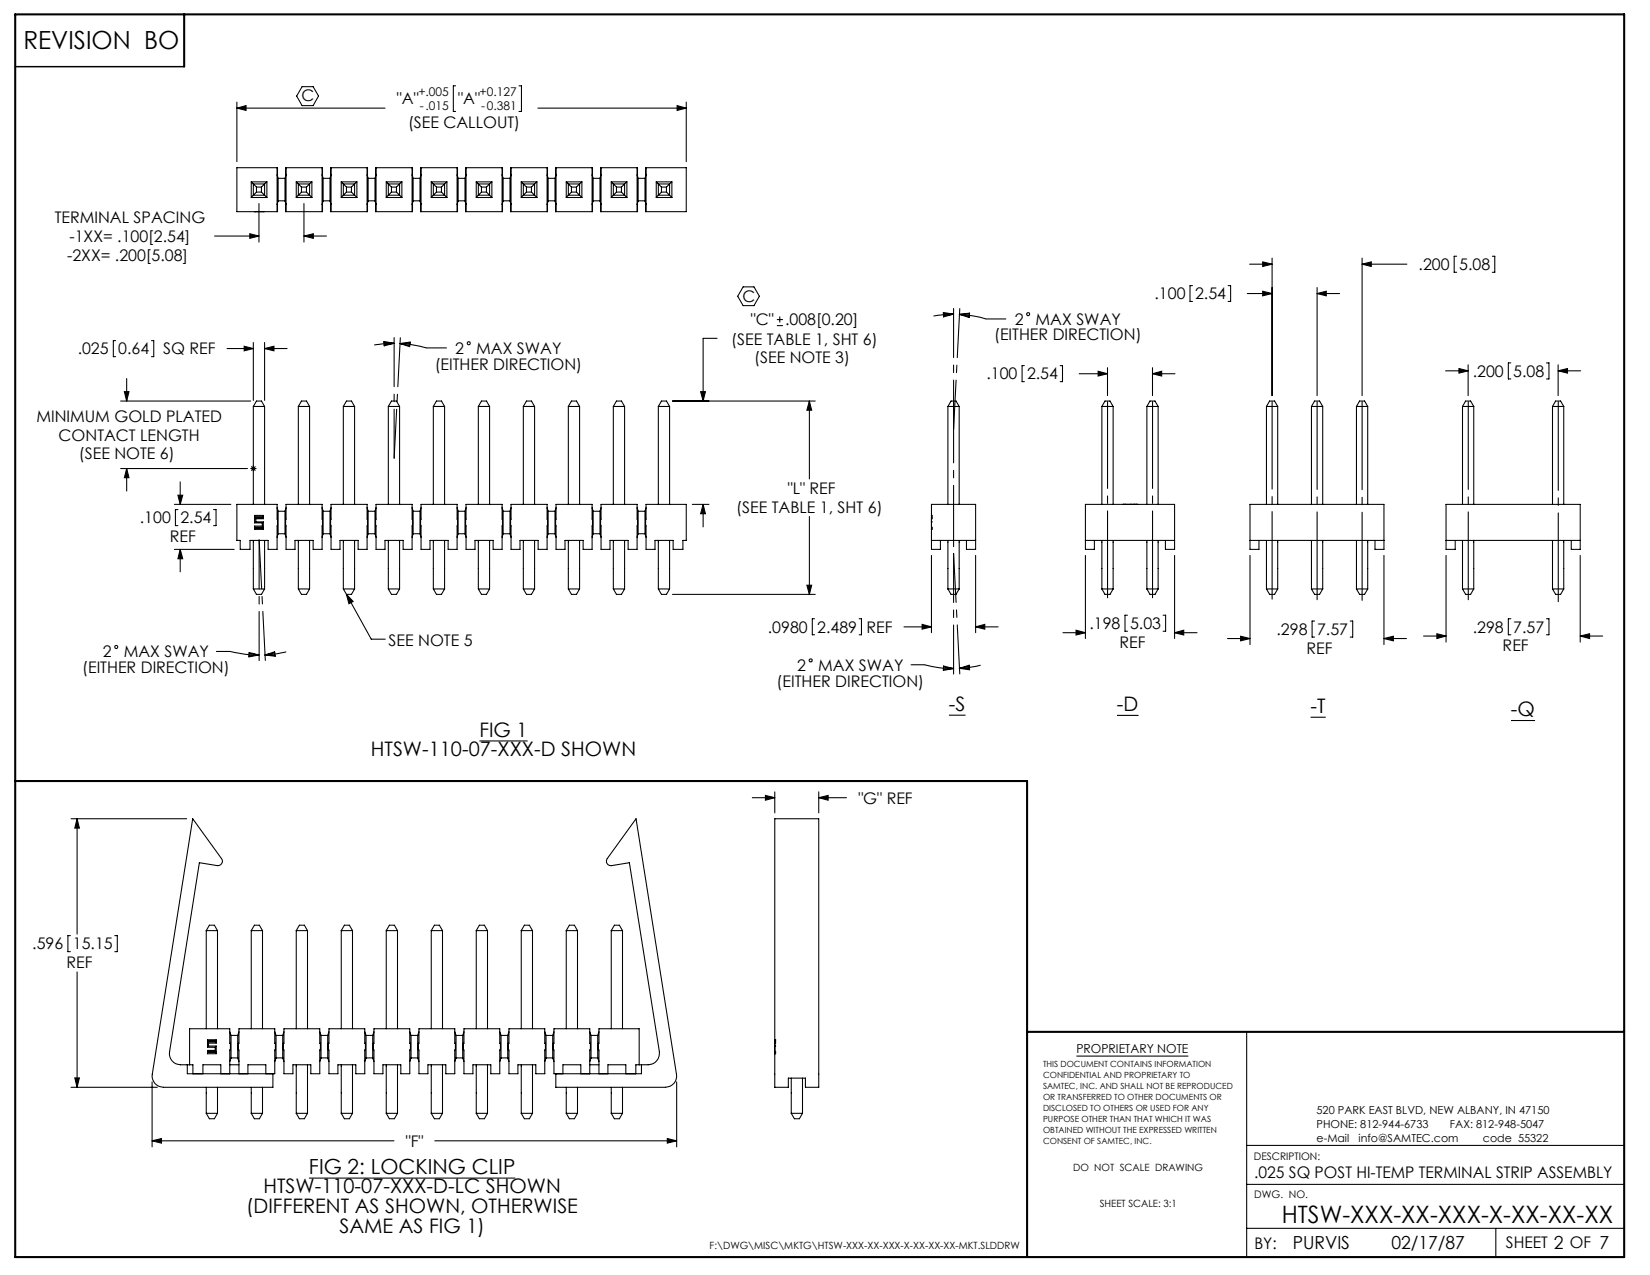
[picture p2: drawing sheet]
<svg xmlns="http://www.w3.org/2000/svg" width="279mm" height="216mm" viewBox="0 0 279 216" stroke-linecap="round" stroke-linejoin="round" font-family="sans-serif">
<g fill="none" stroke="#000" stroke-width=".18">
<path d="M40.1 17.3v10.1M40.1 18.3h25.1M40.1 18.3l1.6-.4v.8zM51.2 14.7h1.8l.9 1.6-.9 1.6h-1.8l-1-1.6zM77.2 14.5h-.4v4.4h.4M87.9 14.5h.4v4.4h-.4M91.1 18.3h25.1M114.7 17.9l1.5 .4-1.5 .4zM116.2 17.3v10.1M36.3 40h7.6M42.3 39.6l1.6 .4-1.6 .4zM42.5 33.4h2.7"/>
<path d="M42.5 30.8h2.7M42.5 30.8v2.6M42.5 30.8l.4 .4M42.9 31.2v1.9M42.9 31.2l.5 .5M42.9 33.1l-.4 .3M42.9 31.2h1.9M43.1 35.8h.1M43.4 31.7h.9M43.4 32.5h.9M43.4 31.7v.8M43.4 32.5l-.5 .6"/>
<path d="M43.9 34.5v6.5M44.3 32.5l.9 .9M44.3 31.7v.8M44.6 35.8h.1M44.8 31.2v1.9h-1.9M44.8 31.2l-.5 .5M45.2 30.8v2.6M45.2 30.8l-.4 .4M46.9 28.4v7.4M46.9 29.6l.2 .6M47 29.8v-1.4h-6.9v7.4h6.9v-1.4M47.1 30.2v3.8"/>
<path d="M47.1 34l-.2 .6M47.1 30.2h1.2M47.1 34h1.2M48.3 30.2v3.8M48.3 34l.1 .6M48.4 29.8v-1.4h6.2v1.4M48.4 34.4v1.4h6.2v-1.4M48.4 28.4v7.4M48.4 29.6l-.1 .6M50.2 33.4h2.6M50.2 30.8h2.6M50.2 30.8v2.6"/>
<path d="M50.2 30.8l.8 .9M50.5 33.1l-.3 .3M50.5 33.1h1.9M51 31.7h.9M51 32.5h.9M51 32.5l-.5 .6M51 31.7v.8M51.5 40l1.6-.4v.8zM51.5 34.5v6.5M51.5 40h3.8M51.9 32.5l.5 .6M51.9 31.7v.8"/>
<path d="M52.4 31.2h-1.9v1.9M52.4 31.2v1.9M52.4 33.1l.4 .3M52.4 31.2l-.5 .5M52.8 30.8v2.6M52.8 30.8l-.4 .4M54.5 28.4v7.4M54.5 29.6l.2 .6M54.7 30.2v3.8M54.7 34l-.2 .6M54.7 30.2h1.2M54.7 34h1.2"/>
<path d="M55.9 30.2v3.8M55.9 34l.2 .6M56 29.8v-1.4h6.2v1.4M56 34.4v1.4h6.2v-1.4M56.1 28.4v7.4M56.1 29.6l-.2 .6M57.8 33.4h2.6M57.8 30.8h2.6M57.8 30.8v2.6M57.8 30.8l.9 .9M58.1 33.1l-.3 .3M58.7 31.7h.8"/>
<path d="M58.7 32.5h.8M58.7 31.7v.8M58.7 32.5l-.6 .6M59.5 32.5l.9 .9M59.5 31.7v.8M60 31.2h-1.9v1.9M60 31.2v1.9h-1.9M60 31.2l-.5 .5M60.4 30.8v2.6M60.4 30.8l-.4 .4M62.2 28.4v7.4M62.2 29.6l.1 .6"/>
<path d="M62.3 30.2v3.8M62.3 34l-.1 .6M62.3 30.2h1.2M62.3 34h1.2M63.5 30.2v3.8M63.5 34l.2 .6M63.6 29.8v-1.4h6.2v1.4M63.6 34.4v1.4h6.2v-1.4M63.7 28.4v7.4M63.7 29.6l-.2 .6M65.4 33.4h2.7M65.4 30.8h2.7"/>
<path d="M65.4 30.8v2.6M65.4 30.8l.9 .9M65.8 33.1l-.4 .3M66.3 31.7h.8M66.3 32.5h.8M66.3 31.7v.8M66.3 32.5l-.5 .6M67.1 32.5l1 .9M67.1 31.7v.8M67.7 31.2h-1.9v1.9M67.7 31.2v1.9h-1.9M67.7 31.2l-.6 .5"/>
<path d="M68.1 30.8v2.6M68.1 30.8l-.4 .4M69.8 28.4v7.4M69.8 29.6l.2 .6M70 30.2v3.8M70 34l-.2 .6M70 30.2h1.1M70 34h1.1M71.1 30.2v3.8M71.1 34l.2 .6M71.2 29.8v-1.4h6.3v1.4M71.2 34.4v1.4h6.3v-1.4"/>
<path d="M71.3 28.4v7.4M71.3 29.6l-.2 .6M73 33.4h2.7M73 30.8h2.7M73 30.8v2.6M73 30.8l.9 .9M73.4 33.1l-.4 .3M73.9 31.7h.9M73.9 32.5h.9M73.9 31.7v.8M73.9 32.5l-.5 .6M74.8 32.5l.9 .9"/>
<path d="M74.8 31.7v.8M75.3 31.2h-1.9v1.9M75.3 31.2v1.9h-1.9M75.3 31.2l-.5 .5M75.7 30.8v2.6M75.7 30.8l-.4 .4M77.4 28.4v7.4M77.4 29.6l.2 .6M77.6 30.2v3.8M77.6 34l-.2 .6M77.6 30.2h1.1M77.6 34h1.1"/>
<path d="M78.7 30.2v3.8M78.7 34l.2 .6M78.8 29.8v-1.4h6.3v1.4M78.8 34.4v1.4h6.3v-1.4M78.9 28.4v7.4M78.9 29.6l-.2 .6M80.6 33.4h2.7M80.6 30.8h2.7M80.6 30.8v2.6M80.6 30.8l.9 .9M81 33.1l-.4 .3M81.5 31.7h.9"/>
<path d="M81.5 32.5h.9M81.5 31.7v.8M81.5 32.5l-.5 .6M82.4 32.5l.9 .9M82.4 31.7v.8M82.9 31.2h-1.9v1.9M82.9 31.2v1.9h-1.9M82.9 31.2l-.5 .5M83.3 30.8v2.6M83.3 30.8l-.4 .4M85 28.4v7.4M85 29.6l.2 .6"/>
<path d="M85.2 30.2v3.8M85.2 34l-.2 .6M85.2 30.2h1.2M85.2 34h1.2M86.4 30.2v3.8M86.4 34l.1 .6M86.5 29.8v-1.4h6.2v1.4M86.5 34.4v1.4h6.2v-1.4M86.5 28.4v7.4M86.5 29.6l-.1 .6M88.3 33.4h2.6M88.3 30.8h2.6"/>
<path d="M88.3 30.8v2.6M88.3 30.8l.8 .9M88.6 33.1l-.3 .3M89.1 31.7h.9M89.1 32.5h.9M89.1 32.5l-.5 .6M89.1 31.7v.8M90 32.5l.9 .9M90 31.7v.8M90.5 31.2h-1.9v1.9M90.5 31.2v1.9h-1.9M90.5 31.2l-.5 .5"/>
<path d="M90.9 30.8v2.6M90.9 30.8l-.4 .4M92.6 28.4v7.4M92.6 29.6l.2 .6M92.8 30.2v3.8M92.8 34l-.2 .6M92.8 30.2h1.2M92.8 34h1.2M94 30.2v3.8M94 34l.2 .6M94.1 29.8v-1.4h6.2v1.4M94.1 34.4v1.4h6.2v-1.4"/>
<path d="M94.2 28.4v7.4M94.2 29.6l-.2 .6M95.9 33.4h2.6M95.9 30.8h2.6M95.9 30.8v2.6M95.9 30.8l.9 .9M96.2 33.1l-.3 .3M96.8 31.7v.8M96.8 32.5l-.6 .6M96.8 31.7h.8M96.8 32.5h.8M97.6 32.5l.9 .9"/>
<path d="M97.6 31.7v.8M98.1 31.2h-1.9v1.9M98.1 31.2v1.9h-1.9M98.1 31.2l-.5 .5M98.5 30.8v2.6M98.5 30.8l-.4 .4M100.3 28.4v7.4M100.3 29.6l.1 .6M100.4 30.2v3.8M100.4 34l-.1 .6M100.4 30.2h1.2M100.4 34h1.2"/>
<path d="M101.6 30.2v3.8M101.6 34l.2 .6M101.7 29.8v-1.4h6.2v1.4M101.7 34.4v1.4h6.2v-1.4M101.8 28.4v7.4M101.8 29.6l-.2 .6M103.5 33.4h2.7M103.5 30.8h2.7M103.5 30.8v2.6M103.5 30.8l.9 .9M103.9 33.1l-.4 .3M104.4 31.7h.8"/>
<path d="M104.4 32.5h.8M104.4 31.7v.8M104.4 32.5l-.5 .6M105.2 32.5l1 .9M105.2 31.7v.8M105.8 31.2h-1.9v1.9M105.8 31.2v1.9h-1.9M105.8 31.2l-.6 .5M106.2 30.8v2.6M106.2 30.8l-.4 .4M107.9 28.4v7.4M107.9 29.6l.2 .6"/>
<path d="M108.1 30.2v3.8M108.1 34l-.2 .6M108.1 30.2h1.1M108.1 34h1.1M109.2 30.2v3.8M109.2 34l.2 .6M109.3 29.8v-1.4h6.9v7.4h-6.9v-1.4M109.4 28.4v7.4M109.4 29.6l-.2 .6M111.1 33.4h2.7M111.1 30.8h2.7M111.1 30.8v2.6"/>
<path d="M111.1 30.8l.9 .9M111.5 33.1l-.4 .3M112 31.7h.9M112 32.5h.9M112 32.5l-.5 .6M112 31.7v.8M112.9 32.5l.9 .9M112.9 31.7v.8M113.4 31.2h-1.9v1.9M113.4 31.2v1.9h-1.9M113.4 31.2l-.5 .5M113.8 30.8v2.6"/>
<path d="M113.8 30.8l-.4 .4M19.6 57.7h-.4v2.7h.4M25.6 57.7h.4v2.7h-.4M38.5 59h4.4M41.3 58.6l1.6 .4-1.6 .4zM42.9 58v9.8M44.8 58v9.8M44.8 59h3.8M44.8 59l1.6-.4v.8zM65 57.8l1.7 .3-1.6 .5zM65 58l1.7 .1M66.7 58.1l-3.3 .3"/>
<path d="M66.7 58.1l-1.6 .3M67.7 58.2l1.7 .1 2.8 .6h3.4M67.7 58.2l1.7 .3M67.7 58.2l1.8-.3-.1 .8zM69.4 58.1l-1.7 .1M121.4 57.3h-2.3v10.6M125.8 48.6h1.9l.9 1.6-.9 1.6h-1.9l-.9-1.6zM131.6 55.1h1M131.6 54.1h1M132 53.6v1M159.7 52.9l1.8 .3-1.7 .5zM159.8 53.1l1.7 .1"/>
<path d="M161.5 53.2l-1.7 .1-1.7 .2M161.5 53.2l-1.7 .2M162.5 53.2a18.3 18.3 0 0 1 4.4 .8h3.4M162.5 53.2l1.6 .4M162.5 53.2l1.7-.2-.1 .8zM164.1 53.2h-1.6M201.9 48.4h-.4v2.6h.4M208 48.4h.4v2.6h-.4M211.2 49.7h4.2M211.6 44.7h3.8M213.8 49.3l1.6 .4-1.6 .4zM213.8 44.3l1.6 .4-1.6 .4z"/>
<path d="M215.4 43.7v23.3M223 48.7v18.3M223 49.7h3.8M223 49.7l1.6-.4v.8zM230.6 43.7v23.3M230.6 44.7h7.6M230.6 44.7l1.6-.4v.8zM246.7 43.4h-.5v2.7h.5M252.7 43.4h.4v2.7h-.4M20.4 79.3h21.5M20.4 67.9h22M21.1 66.3h.7l-.4 1.6z"/>
<path d="M21.4 79.3l.4 1.6h-.7zM21.4 64.1v3.8M21.4 79.3v3.8M42.4 79.3h1M42.5 79l.8 .7M42.9 68.8v16.6M42.9 68.8l.5-.9h.9l.5 .9M42.9 68.8h1.9M43.3 79l-.8 .7M44.8 68.8v16.6M50.5 68.8l.5-.9h.9l.5 .9M50.5 68.8h1.9"/>
<path d="M50.5 68.8v16.6M52.4 68.8v16.6M58.1 68.8l.6-.9h.8l.5 .9M58.1 68.8h1.9M58.1 68.8v16.6M60 68.8v16.6M65.8 68.8l.5-.9h.8l.6 .9M65.8 68.8h1.9M65.8 68.8v16.6M67.7 68.8v16.6M73.4 68.8l.5-.9h.9l.5 .9M73.4 68.8h1.9"/>
<path d="M73.4 68.8v16.6M75.3 68.8v16.6M81 68.8l.5-.9h.9l.5 .9M81 68.8h1.9M81 68.8v16.6M82.9 68.8v16.6M88.6 68.8l.5-.9h.9l.5 .9M88.6 68.8h1.9M88.6 68.8v16.6M90.5 68.8v16.6M96.2 68.8l.6-.9h.8l.5 .9M96.2 68.8v16.6"/>
<path d="M96.2 68.8h1.9M98.1 68.8v16.6M103.9 68.8l.5-.9h.8l.6 .9M103.9 68.8h1.9M103.9 68.8v16.6M105.8 68.8v16.6M111.5 68.8l.5-.9h.9l.5 .9M111.5 68.8h1.9M111.5 68.8v16.6M113.4 68.8v16.6M113.9 67.9h24.1M118.6 66.3h.9l-.4 1.6z"/>
<path d="M137.1 67.9v13.2M137.1 67.9l.3 1.6h-.8zM160.5 68.8l.5-.9h.9l.5 .9M160.5 68.8h1.9M160.5 68.8v16.6M162.4 68.8v16.6M173.5 61.9h-.4v2.7h.4M179.5 61.9h.4v2.7h-.4M182.7 63.3h4.8M185.9 62.9l1.6 .4-1.6 .4zM186.6 68.8l.5-.9h.9l.5 .9M186.6 68.8h1.9"/>
<path d="M186.6 68.8v16.6M187.5 62.3v4.7M188.5 68.8v16.6M194.2 68.8l.5-.9h.9l.5 .9M194.2 68.8h1.9M194.2 68.8v16.6M195.2 62.3v4.7M195.2 63.3h3.8M195.2 63.3l1.5-.4v.8zM196.1 68.8v16.6M214.5 68.8l.5-.9h.8l.6 .9M214.5 68.8h1.9"/>
<path d="M214.5 68.8v16.6M216.4 68.8v16.6M222.1 68.8l.5-.9h.8l.6 .9M222.1 68.8h1.9M222.1 68.8v16.6M224 68.8v16.6M229.7 68.8l.5-.9h.9l.5 .9M229.7 68.8h1.9M229.7 68.8v16.6M231.6 68.8v16.6M244.8 62.8h3.8M247.1 62.4l1.5 .4-1.5 .4z"/>
<path d="M247.6 68.8l.6-.9h.8l.6 .9M247.6 68.8h2M247.6 68.8v16.6M248.6 61.8v5.2M249.6 68.8v16.6M255.8 61.5h-.4v2.7h.4M261.9 61.5h.4v2.7h-.4M262.9 68.8l.5-.9h.9l.5 .9M262.9 68.8h1.9M262.9 68.8v16.6M263.8 61.8v5.2M263.8 62.8h3.9"/>
<path d="M263.8 62.8l1.6-.4v.8zM264.8 68.8v16.6M29.5 93h10.2M29.5 85.4h9.6M30.1 86.3h-.4v2.7h.4M30.1 83.9h.8l-.4 1.5zM30.5 81.6v3.8M30.5 93v3.8M30.5 93l.4 1.6h-.8zM36.2 86.3h.4v2.7h-.4M40.1 85.4h6.8v7.6h-1.5v-1.5h-3.1v1.5h-1.6v-1.5h-.6zM42.9 91.5v8.2"/>
<path d="M42.9 99.7h1.9M42.9 99.7l.5 .9h.9l.5-.9M43.1 87.7h1.5v.1h-1.3v.6h1.3v.9h-1.5v-.2h1.3v-.6h-1.3zM43.1 87.3h1.5v.2h-1.5zM43.1 89.5h1.5v.1h-1.5zM44.8 91.5v8.2M46.9 86l.2 .6M47.1 86.6v3.8M47.1 90.4l-.2 .6M47.1 86.6h1.2M47.1 90.4h1.2M48.3 90.4l.1 .6"/>
<path d="M48.3 86.6v3.8M48.4 85.4h6.1v7.6h-1.5v-1.5h-3v1.5h-1.6zM48.4 86l-.1 .6M50.5 99.7h1.9M50.5 99.7l.5 .9h.9l.5-.9M50.5 91.5v8.2M52.4 91.5v8.2M54.5 86l.2 .6M54.7 86.6v3.8M54.7 90.4l-.2 .6M54.7 86.6h1.2M54.7 90.4h1.2"/>
<path d="M55.9 90.4l.2 .6M55.9 86.6v3.8M56.1 85.4h6.1v7.6h-1.6v-1.5h-3v1.5h-1.5zM56.1 86l-.2 .6M58.1 99.7h1.9M58.1 91.5v8.2M58.1 99.7l.6 .9M60 99.7l-.5 .9h-.8M60 91.5v8.2M62.2 86l.1 .6M62.3 86.6v3.8M62.3 90.4l-.1 .6"/>
<path d="M62.3 86.6h1.2M62.3 90.4h1.2M63.5 86.6v3.8M63.5 90.4l.2 .6M63.7 85.4h6.1v7.6h-1.5v-1.5h-3.1v1.5h-1.5zM63.7 86l-.2 .6M65.8 99.7h1.9M65.8 99.7l.5 .9h.8l.6-.9M65.8 91.5v8.2M67.7 91.5v8.2M69.8 86l.2 .6M70 86.6v3.8"/>
<path d="M70 90.4l-.2 .6M70 86.6h1.1M70 90.4h1.1M71.1 90.4l.2 .6M71.1 86.6v3.8M71.3 85.4h6.1v7.6h-1.5v-1.5h-3.1v1.5h-1.5zM71.3 86l-.2 .6M73.4 99.7h1.9M73.4 99.7l.5 .9h.9l.5-.9M73.4 91.5v8.2M75.3 91.5v8.2M77.4 86l.2 .6"/>
<path d="M77.6 86.6v3.8M77.6 90.4l-.2 .6M77.6 86.6h1.1M77.6 90.4h1.1M78.7 90.4l.2 .6M78.7 86.6v3.8M78.9 85.4h6.1v7.6h-1.5v-1.5h-3.1v1.5h-1.5zM78.9 86l-.2 .6M81 99.7h1.9M81 99.7l.5 .9h.9l.5-.9M81 91.5v8.2M82.9 91.5v8.2"/>
<path d="M85 86l.2 .6M85.2 86.6v3.8M85.2 90.4l-.2 .6M85.2 86.6h1.2M85.2 90.4h1.2M86.4 90.4l.1 .6M86.4 86.6v3.8M86.5 85.4h6.1v7.6h-1.5v-1.5h-3v1.5h-1.6zM86.5 86l-.1 .6M88.6 99.7h1.9M88.6 99.7l.5 .9h.9l.5-.9M88.6 91.5v8.2"/>
<path d="M90.5 91.5v8.2M92.6 86l.2 .6M92.8 86.6v3.8M92.8 90.4l-.2 .6M92.8 86.6h1.2M92.8 90.4h1.2M94 90.4l.2 .6M94 86.6v3.8M94.2 85.4h6.1v7.6h-1.6v-1.5h-3v1.5h-1.5zM94.2 86l-.2 .6M96.2 91.5v8.2M96.2 99.7h1.9"/>
<path d="M96.2 99.7l.6 .9h.8l.5-.9M98.1 91.5v8.2M100.3 86l.1 .6M100.4 86.6v3.8M100.4 90.4l-.1 .6M100.4 86.6h1.2M100.4 90.4h1.2M101.6 90.4l.2 .6M101.6 86.6v3.8M101.8 85.4h6.1v7.6h-1.5v-1.5h-3.1v1.5h-1.5zM101.8 86l-.2 .6M103.9 99.7h1.9"/>
<path d="M103.9 99.7l.5 .9h.8l.6-.9M103.9 91.5v8.2M105.8 91.5v8.2M107.9 86l.2 .6M108.1 86.6v3.8M108.1 90.4l-.2 .6M108.1 86.6h1.1M108.1 90.4h1.1M109.2 86.6v3.8M109.2 90.4l.2 .6M109.4 85.4h6.8v6.1h-.6v1.5h-1.6v-1.5h-3.1v1.5h-1.5zM109.4 86l-.2 .6"/>
<path d="M111.5 99.7h1.9M111.5 99.7l.5 .9h.9l.5-.9M111.5 91.5v8.2M113.4 91.5v8.2M117.2 85.4h2.9M119.1 85.4v3.8M119.1 85.4l.4 1.6h-.9zM136.6 99.1h.8l-.3 1.5zM137.1 87.5v13.1M157.7 94.1v13M157.7 89.3h.1M157.7 88.4h.1"/>
<path d="M157.7 87.8h.1M157.7 87.7h.1M157.7 87.5h.1M157.7 87.3h.1M157.7 89.6h.1M157.7 89.5h.1M157.7 91.5h7.5M159.2 91.5v1.5h-1.5v-7.6h7.5v7.6h-1.5v-1.5M160.5 99.7h1.9M160.5 99.7l.5 .9h.9l.5-.9M160.5 91.5v8.2M162.4 91.5v8.2"/>
<path d="M165.2 94.1v13M183.8 94.1v14M183.8 91.5h15.1M185.3 91.5v1.5h-1.5v-7.6h15.1v7.6h-1.6v-1.5M186.6 99.7l.5 .9h.9l.5-.9M186.6 99.7h1.9M186.6 91.5v8.2M188.5 91.5v8.2M190.1 85.4h.1M190.4 85.4h.1M190.5 85.4h.1M191.4 85.4h.1"/>
<path d="M191.9 85.4h.1M192.2 85.4h.1M192.3 85.4h.1M192.5 85.4h.1M194.2 99.7l.5 .9h.9l.5-.9M194.2 99.7h1.9M194.2 91.5v8.2M196.1 91.5v8.2M198.9 94.1v14M211.7 91.5h22.7M211.7 94.1v15M213.2 91.5v1.5h-1.5v-7.6h22.7v7.6h-1.6v-1.5"/>
<path d="M214.5 99.7l.5 .9h.8l.6-.9M214.5 99.7h1.9M214.5 91.5v8.2M216.4 91.5v8.2M222.1 99.7l.5 .9h.8l.6-.9M222.1 99.7h1.9M222.1 91.5v8.2M224 91.5v8.2M229.7 99.7l.5 .9h.9l.5-.9M229.7 99.7h1.9M229.7 91.5v8.2M231.6 91.5v8.2"/>
<path d="M234.4 94.1v15M244.9 91.5h22.7M244.9 94.1v14.6M246.4 91.5v1.5h-1.5v-7.6h22.7v7.6h-1.5v-1.5M247.6 99.7l.6 .9h.8l.6-.9M247.6 99.7h2M247.6 91.5v8.2M249.6 91.5v8.2M262.9 99.7l.5 .9h.9l.5-.9M262.9 99.7h1.9M262.9 91.5v8.2M264.8 91.5v8.2"/>
<path d="M267.6 94.1v14.6M36.7 110.3a18.8 18.8 0 0 1 4.7 .5l2.5 .1M42.2 110.7l1.7 .2M42.2 110.5l1.7 .4-1.7 .3zM43.9 110.9l-1.7 .2M44.9 110.9l1.6-.5 .1 .7zM44.9 110.9h1.7M46.5 110.6l-1.6 .3M48.5 110.4l-1.8 .3-1.8 .2M58.7 100.6l4.2 7.6h2.3M58.7 100.6l1.1 1.2-.7 .4zM113.9 100.6h24.1"/>
<path d="M137.9 104.8h-.4v2.7h.4M145.5 104.8h.4v2.7h-.4M153.1 106.2h4.6M154.3 112.6a16.9 16.9 0 0 1 4.7 .5l2.5 .1M156.1 105.7l1.6 .5-1.6 .3zM159.8 113l1.7 .2M159.8 112.8l1.7 .4-1.8 .3zM161.5 113.2l-1.7 .1M162.5 113.2l1.6-.6 .1 .8zM162.5 113.2h1.6M164.1 112.9l-1.6 .3M165.2 106.2l1.6-.5v.8z"/>
<path d="M165.2 106.2h3.8M166.1 112.6l-2.3 .5-1.3 .1M180 107.1h3.8M182.2 106.7l1.6 .4-1.6 .4zM190.9 104.2h-.4v2.7h.4M197 104.2h.4v2.7h-.4M198.9 107.1l1.5-.4v.8zM198.9 107.1h3.8M207.9 108.1h3.8M210.1 107.7l1.6 .4-1.6 .4zM222.6 105.2h-.4v2.7h.4M228.6 105.2h.5v2.7h-.5"/>
<path d="M234.4 108.1h3.8M234.4 108.1l1.5-.4v.8zM241.1 107.7h3.8M243.3 107.3l1.6 .4-1.6 .4zM255.8 104.8h-.4v2.7h.4M261.9 104.8h.4v2.7h-.4M267.6 107.7h3.8M267.6 107.7l1.6-.4v.8zM12 138.6h19.6M13.1 138.6v19.6M13.1 138.6l.3 1.6h-.7zM81.2 125.5h8.1"/>
<path d="M127.4 135.1h3.8M129.6 134.7l1.6 .4-1.6 .4zM131.2 138.6h7.4v45.5h-2.2v-1.5h-2.9v1.5h-2.3zM131.2 134.1v3.6M138.6 134.1v3.6M138.6 135.1h4.7M138.6 135.1l1.6-.4v.8zM160.7 121.1h2.8M189.1 121.1h3.7M221.9 121.5h2.6M255.9 122h4M11.9 158.4h-.4v2.7h.4"/>
<path d="M19.4 158.4h.5v2.7h-.5M34.9 157.6h1.9M34.9 157.6l.6-.9h.8l.5 .9M34.9 157.6v16.6M36.8 157.6v16.6M42.5 157.6v16.6M42.5 157.6h2M42.5 157.6l.6-.9h.8l.6 .9M44.5 157.6v16.6M50.2 157.6v16.6M50.2 157.6h1.9M50.2 157.6l.5-.9h.8l.6 .9"/>
<path d="M52.1 157.6v16.6M57.8 157.6v16.6M57.8 157.6h1.9M57.8 157.6l.5-.9h.9l.5 .9M59.7 157.6v16.6M65.4 157.6v16.6M65.4 157.6h1.9M65.4 157.6l.5-.9h.9l.5 .9M67.3 157.6v16.6M73 157.6v16.6M73 157.6h1.9M73 157.6l.6-.9h.8l.5 .9"/>
<path d="M74.9 157.6v16.6M80.6 157.6v16.6M80.6 157.6h1.9M80.6 157.6l.6-.9h.8l.5 .9M82.5 157.6v16.6M88.3 157.6v16.6M88.3 157.6h1.9M88.3 157.6l.5-.9h.8l.6 .9M90.2 157.6v16.6M95.9 157.6v16.6M95.9 157.6h1.9M95.9 157.6l.5-.9h.9l.5 .9"/>
<path d="M97.8 157.6v16.6M103.5 157.6v16.6M103.5 157.6h1.9M103.5 157.6l.5-.9h.9l.5 .9M105.4 157.6v16.6M13.1 164.6v19.5M35.1 178.2h1.5v.2h-1.5zM35.1 176.1h1.5v.1h-1.5zM35.1 176.4h1.5v.2h-1.3v.5h1.3v.9h-1.5v-.1h1.3v-.6h-1.3zM38.9 174.7l.2 .6M39.1 175.3v3.8M39.1 179.1l-.2 .6"/>
<path d="M39.1 175.3h1.2M39.1 179.1h1.2M40.3 179.1l.2 .6M40.3 175.3v3.8M40.5 174.7l-.2 .6M46.5 174.7l.2 .6M46.7 175.3v3.8M46.7 179.1l-.2 .6M46.7 175.3h1.2M46.7 179.1h1.2M47.9 175.3v3.8M47.9 179.1l.2 .6"/>
<path d="M48.1 174.2h6.1v2.5h.1l-.1 5.1h-1.6v-1.5h-3v1.5h-1.5v-4h-.1zM48.1 174.7l-.2 .6M54.2 174.7l.2 .6M54.4 175.3v3.8M54.4 179.1l-.2 .6M54.4 175.3h1.1M54.4 179.1h1.1M55.5 175.3v3.8M55.5 179.1l.2 .6M55.7 174.2h6.1v2.5h.1l-.1 5.1h-1.5v-1.5h-3.1v1.5h-1.5v-4h-.1zM55.7 174.7l-.2 .6M61.8 174.7l.2 .6"/>
<path d="M62 175.3v3.8M62 179.1l-.2 .6M62 175.3h1.1M62 179.1h1.1M63.1 175.3v3.8M63.1 179.1l.2 .6M63.3 174.2h6.1v2.5h.1l-.1 5.1h-1.5v-1.5h-3.1v1.5h-1.5v-4h-.1zM63.3 174.7l-.2 .6M69.4 174.7l.2 .6M69.6 175.3v3.8M69.6 179.1l-.2 .6M69.6 175.3h1.1"/>
<path d="M69.6 179.1h1.1M70.7 179.1l.2 .6M70.7 175.3v3.8M70.9 174.2h6.1v2.5h.1l-.1 5.1h-1.5v-1.5h-3v1.5h-1.6v-4h-.1zM70.9 174.7l-.2 .6M77 174.7l.2 .6M77.2 175.3v3.8M77.2 179.1l-.2 .6M77.2 175.3h1.2M77.2 179.1h1.2M78.4 175.3v3.8M78.4 179.1l.2 .6"/>
<path d="M78.6 174.2h6v2.5h.1l-.1 5.1h-1.5v-1.5h-3v1.5h-1.5v-4h-.1zM78.6 174.7l-.2 .6M84.6 174.7l.2 .6M84.8 175.3v3.8M84.8 179.1l-.2 .6M84.8 175.3h1.2M84.8 179.1h1.2M86 175.3v3.8M86 179.1l.2 .6M86.2 174.2h6.1v2.5h.1l-.1 5.1h-1.6v-1.5h-3v1.5h-1.5v-4h-.1zM86.2 174.7l-.2 .6M92.3 174.7l.2 .6"/>
<path d="M92.5 175.3v3.8M92.5 179.1l-.2 .6M92.5 175.3h1.1M92.5 179.1h1.1M93.6 175.3v3.8M93.6 179.1l.2 .6M93.8 174.7l-.2 .6M99.9 174.7l.2 .6M100.1 175.3v3.8M100.1 179.1l-.2 .6M100.1 175.3h1.1M100.1 179.1h1.1"/>
<path d="M101.2 179.1l.2 .6M101.2 175.3v3.8M101.4 174.7l-.2 .6M131.2 178h.1M131.2 177.1h.1M131.2 176.2h.1M131.2 176.1h.1M131.2 176.6h.1M131.2 176.4h.1M131.2 178.4h.1M131.2 178.2h.1M182.3 178.8h18.9"/>
<path d="M211.1 174.7v38.2M12 184.1h14.6M12.7 182.5h.7l-.3 1.6zM25.8 183.2v11M25.8 193.2h40.9M25.8 193.2l1.5-.4v.8zM31.7 180.3v1.5h14.8v-4h.1l-.1-3.6h-6v2.5h-.1l.1 5.1M32.1 180.3v-6.1h6.8v2.5h.1l-.1 5.1M32.7 181.8v-1.5h-2.1a1.9 1.9 0 0 1-1.9-2.2l5.1-32 3 .5a.76 .76 0 0 0 .7-.4 .76 .76 0 0 0 0-.8l-4.9-6.8-6.8 43.3a1.9 1.9 0 0 0 1.9 2.2h18.5v-2.3M34.4 181.8v-1.5h3v1.5M34.9 188.5h1.9M34.9 188.5l.6 .9h.8l.5-.9"/>
<path d="M34.9 184.1v4.4M36.8 184.1v4.4M38.9 180.3h1.6M42 181.8v-1.5h3v1.5M42.5 184.1v4.4M42.5 188.5h2M42.5 188.5l.6 .9h.8l.6-.9M44.5 184.1v4.4M50.2 180.3v8.2M50.2 188.5h1.9M50.2 188.5l.5 .9h.8l.6-.9M52.1 180.3v8.2"/>
<path d="M52.3 199.5h35M57.8 180.3v8.2M57.8 188.5h1.9M57.8 188.5l.5 .9h.9l.5-.9M59.7 180.3v8.2M65.4 180.3v8.2M65.4 188.5h1.9M65.4 188.5l.5 .9h.9l.5-.9M67.3 180.3v8.2M73 180.3v8.2M73 188.5h1.9M73 188.5l.6 .9h.8l.5-.9"/>
<path d="M73.6 193.2h41M74.9 180.3v8.2M80.6 180.3v8.2M80.6 188.5h1.9M80.6 188.5l.6 .9h.8l.5-.9M82.5 180.3v8.2M88.3 180.3v8.2M88.3 188.5h1.9M88.3 188.5l.5 .9h.8l.6-.9M90.2 180.3v8.2M94.1 181.8v2.3h18.6a1.9 1.9 0 0 0 1.8-2.2l-6.8-43.3-4.9 6.8a.76 .76 0 0 0 0 .8 .76 .76 0 0 0 .8 .4l3-.5 5.1 32a1.95 1.95 0 0 1-2 2.2h-2v1.5M95.3 181.8v-1.5h3.1v1.5"/>
<path d="M95.9 184.1v4.4M95.9 188.5h1.9M95.9 188.5l.5 .9h.9l.5-.9M97.8 184.1v4.4M99.9 180.3h1.5M102.9 181.8v-1.5h3.1v1.5M103.5 184.1v4.4M103.5 188.5h1.9M103.5 188.5l.5 .9h.9l.5-.9M105.4 184.1v4.4M108.2 180.3v-6.1h-6.8v2.5h-.1l.1 5.1M108.6 180.3v1.5h-14.8v-4h-.1l.1-3.6h6.1v2.5h.1l-.1 5.1"/>
<path d="M113 192.8l1.6 .4-1.6 .4zM114.6 183.2v11M134 188.5h1.9M134 188.5l.5 .9h.9l.5-.9M134 182.6v5.9M135.9 182.6v5.9M211.1 194h63.9M211.1 208h63.9M211.1 200.6h63.9M253.3 208v4.9"/>
<circle cx="79.4" cy="58.1" r=".25"/>
<circle cx="174.1" cy="53.2" r=".26"/>
<circle cx="19.7" cy="109.6" r=".25"/>
<circle cx="137.3" cy="111.8" r=".26"/>
</g>
<path d="M2.6 11.3h28.6" fill="none" stroke="#000" stroke-width=".25"/>
<path d="M2.6 2.4h272.4v210.5h-272.4zM31.2 2.4v8.9M2.6 132.3h171.3v80.6M173.9 174.7h101.1" fill="none" stroke="#000" stroke-width=".35"/>
<path d="M161.5 68v24.6" fill="none" stroke="#000" stroke-width=".18" stroke-dasharray="15.2 1.3 1.3 1.3" stroke-dashoffset="4.9"/>
<path d="M187.5 68v33.2M195.2 68v33.2" fill="none" stroke="#000" stroke-width=".18" stroke-dasharray="15.2 1.3 1.3 1.3" stroke-dashoffset=".5"/>
<path d="M215.4 68v33.4M223 68v33.6M248.6 68v33.6" fill="none" stroke="#000" stroke-width=".18" stroke-dasharray="15.2 1.3 1.3 1.3" stroke-dashoffset=".4"/>
<path d="M230.7 68v33.7" fill="none" stroke="#000" stroke-width=".18" stroke-dasharray="15.2 1.3 1.3 1.3" stroke-dashoffset=".3"/>
<path d="M263.9 68v33.9" fill="none" stroke="#000" stroke-width=".18" stroke-dasharray="15.2 1.3 1.3 1.3" stroke-dashoffset=".2"/>
<path d="M66.7 57.2v20.4M161.5 52.2v20.5M66.7 77.6l1.1-20.4M161.5 72.7l1-20.4M43.9 91.4l1 20.4M161.5 93.7l1 20.4M43.9 111.9v-20.5M161.5 114.1v-20.4" fill="none" stroke="#000" stroke-width=".18" stroke-dasharray="15.2 1.3 1.3 1.3" stroke-dashoffset="6.9"/>
<g fill="#000">
<path d="M58.7 100.6l1.1 1.2-.7 .4z"/>
<path d="M21.4 79.3l.4 1.6h-.7zM21.1 66.3h.7l-.4 1.6zM42.3 39.6l1.6 .4-1.6 .4zM51.5 40l1.6-.4v.8z"/>
<path d="M30.5 93l.4 1.6h-.8zM30.1 83.9h.8l-.4 1.5zM119.1 85.4l.4 1.6h-.9zM118.6 66.3h.9l-.4 1.6zM137.1 67.9l.3 1.6h-.8zM136.6 99.1h.8l-.3 1.5zM44.8 59l1.6-.4v.8zM41.3 58.6l1.6 .4-1.6 .4zM40.1 18.3l1.6-.4v.8zM114.7 17.9l1.5 .4-1.5 .4zM156.1 105.7l1.6 .5-1.6 .3zM165.2 106.2l1.6-.5v.8zM182.2 106.7l1.6 .4-1.6 .4zM198.9 107.1l1.5-.4v.8zM185.9 62.9l1.6 .4-1.6 .4zM195.2 63.3l1.5-.4v.8zM210.1 107.7l1.6 .4-1.6 .4zM234.4 108.1l1.5-.4v.8zM213.8 49.3l1.6 .4-1.6 .4zM223 49.7l1.6-.4v.8zM213.8 44.3l1.6 .4-1.6 .4zM230.6 44.7l1.6-.4v.8zM243.3 107.3l1.6 .4-1.6 .4zM267.6 107.7l1.6-.4v.8zM247.1 62.4l1.5 .4-1.5 .4zM263.8 62.8l1.6-.4v.8zM13.1 138.6l.3 1.6h-.7zM12.7 182.5h.7l-.3 1.6zM25.8 193.2l1.5-.4v.8zM113 192.8l1.6 .4-1.6 .4zM129.6 134.7l1.6 .4-1.6 .4zM138.6 135.1l1.6-.4v.8z"/>
</g>
<text font-size="4.2" x="4" y="8.2">REVISION BO</text>
<text font-size="4.1" x="217" y="207">HTSW-XXX-XX-XXX-X-XX-XX-XX</text>
<text font-size="3.5" x="52.3" y="198.7">FIG 2: LOCKING CLIP</text>
<g font-size="3.4">
<text x="81.2" y="124.7">FIG 1</text>
<text x="160.7" y="120.4">-S</text>
<text x="189.1" y="120.4">-D</text>
<text x="221.9" y="120.7">-T</text>
<text x="255.9" y="121.3">-Q</text>
<text x="62.8" y="128.1">HTSW-110-07-XXX-D SHOWN</text>
<text x="44.6" y="202.1">HTSW-110-07-XXX-D-LC SHOWN</text>
<text x="41.7" y="205.4">(DIFFERENT AS SHOWN, OTHERWISE</text>
<text x="57.5" y="208.7">SAME AS FIG 1)</text>
</g>
<g font-size="3">
<text x="218.9" y="211.4">PURVIS</text>
<text x="235.6" y="211.4">02/17/87</text>
</g>
<g font-size="2.7">
<text x="51.1" y="17.2">C</text>
<text x="67.2" y="17.7">&quot;A&quot;</text>
<text x="77.6" y="17.7">&quot;A&quot;</text>
<text x="69.1" y="21.7">(SEE CALLOUT)</text>
<text x="9.3" y="37.8">TERMINAL SPACING</text>
<text x="11.8" y="41">-1XX= .100[2.54]</text>
<text x="11.4" y="44.1">-2XX= .200[5.08]</text>
<text x="240.2" y="45.7">.200</text>
<text x="247.1" y="45.7">5.08</text>
<text x="125.7" y="51.1">C</text>
<text x="195.5" y="50.7">.100</text>
<text x="202.4" y="50.7">2.54</text>
<text x="77.1" y="59.9">2</text>
<text x="80.6" y="59.9">MAX SWAY</text>
<text x="123.8" y="58.3">(SEE TABLE 1, SHT 6)</text>
<text x="127.1" y="55.1">&quot;C&quot;</text>
<text x="132.9" y="55.1">.008[0.20]</text>
<text x="168.3" y="57.6">(EITHER DIRECTION)</text>
<text x="171.8" y="55">2</text>
<text x="175.4" y="55">MAX SWAY</text>
<text x="13.2" y="60">.025</text>
<text x="20" y="60">0.64</text>
<text x="27.6" y="60">SQ REF</text>
<text x="73.6" y="62.6">(EITHER DIRECTION)</text>
<text x="127.7" y="61.5">(SEE NOTE 3)</text>
<text x="167" y="64.3">.100</text>
<text x="173.9" y="64.3">2.54</text>
<text x="249.4" y="63.8">.200</text>
<text x="256.2" y="63.8">5.08</text>
<text x="6.2" y="71.4">MINIMUM GOLD PLATED</text>
<text x="9.9" y="74.6">CONTACT LENGTH</text>
<text x="13.4" y="77.8">(SEE NOTE 6)</text>
<text x="133.4" y="83.7">&quot;L&quot; REF</text>
<text x="23.7" y="88.6">.100</text>
<text x="30.5" y="88.6">2.54</text>
<text x="124.7" y="86.9">(SEE TABLE 1, SHT 6)</text>
<text x="28.7" y="91.8">REF</text>
<text x="130" y="107.1">.0980</text>
<text x="138.4" y="107.1">2.489</text>
<text x="146.7" y="107.1">REF</text>
<text x="184.5" y="106.5">.198</text>
<text x="191.4" y="106.5">5.03</text>
<text x="216.2" y="107.5">.298</text>
<text x="223" y="107.5">7.57</text>
<text x="249.4" y="107.1">.298</text>
<text x="256.2" y="107.1">7.57</text>
<text x="13.9" y="114">(EITHER DIRECTION)</text>
<text x="17.4" y="111.3">2</text>
<text x="20.9" y="111.3">MAX SWAY</text>
<text x="65.8" y="109.3">SEE NOTE 5</text>
<text x="135" y="113.6">2</text>
<text x="138.5" y="113.6">MAX SWAY</text>
<text x="189.6" y="109.7">REF</text>
<text x="221.2" y="110.7">REF</text>
<text x="254.4" y="110.3">REF</text>
<text x="131.5" y="116.3">(EITHER DIRECTION)</text>
<text x="145.4" y="136.1">&quot;G&quot; REF</text>
<text x="5.5" y="160.8">.596</text>
<text x="12.3" y="160.8">15.15</text>
<text x="11.3" y="164">REF</text>
<text x="68.7" y="194.2">&quot;F&quot;</text>
<text x="212.4" y="199.5">.025 SQ POST HI-TEMP TERMINAL STRIP ASSEMBLY</text>
<text x="212.4" y="211.5">BY:</text>
<text x="255" y="211.4">SHEET 2 OF 7</text>
</g>
<text font-size="2.1" x="182.3" y="178.4">PROPRIETARY NOTE</text>
<g font-size="2">
<text x="70.8" y="16.2">+.005</text>
<text x="81.2" y="16.2">+0.127</text>
<text x="71.1" y="18.7">-.015</text>
<text x="81.5" y="18.7">-0.381</text>
</g>
<g font-size="1.9">
<text x="222.9" y="188.6">520 PARK EAST BLVD, NEW ALBANY, IN 47150</text>
<text x="222.9" y="191">PHONE: 812-944-6733</text>
<text x="245.5" y="191">FAX: 812-948-5047</text>
<text x="222.9" y="193.4">e-Mail</text>
<text x="230" y="193.4">info@SAMTEC.com</text>
<text x="251.1" y="193.4">code 55322</text>
</g>
<g font-size="1.8">
<text x="212.3" y="196.4">DESCRIPTION:</text>
<text x="212.4" y="202.9">DWG. NO.</text>
</g>
<g font-size="1.7">
<text x="181.7" y="198.3">DO NOT SCALE DRAWING</text>
<text x="186.2" y="204.3">SHEET SCALE: 3:1</text>
<text x="120.2" y="211.5">F:\DWG\MISC\MKTG\HTSW-XXX-XX-XXX-X-XX-XX-XX-MKT.SLDDRW</text>
</g>
<g font-size="1.4">
<text x="176.6" y="180.7">THIS DOCUMENT CONTAINS INFORMATION</text>
<text x="176.6" y="182.5">CONFIDENTIAL AND PROPRIETARY TO</text>
<text x="176.6" y="184.4">SAMTEC, INC. AND SHALL NOT BE REPRODUCED</text>
<text x="176.6" y="186.3">OR TRANSFERRED TO OTHER DOCUMENTS OR</text>
<text x="176.6" y="188.1">DISCLOSED TO OTHERS OR USED FOR ANY</text>
<text x="176.6" y="190">PURPOSE OTHER THAN THAT WHICH IT WAS</text>
<text x="176.6" y="191.9">OBTAINED WITHOUT THE EXPRESSED WRITTEN</text>
<text x="176.6" y="193.7">CONSENT OF SAMTEC, INC.</text>
</g>
</svg>
